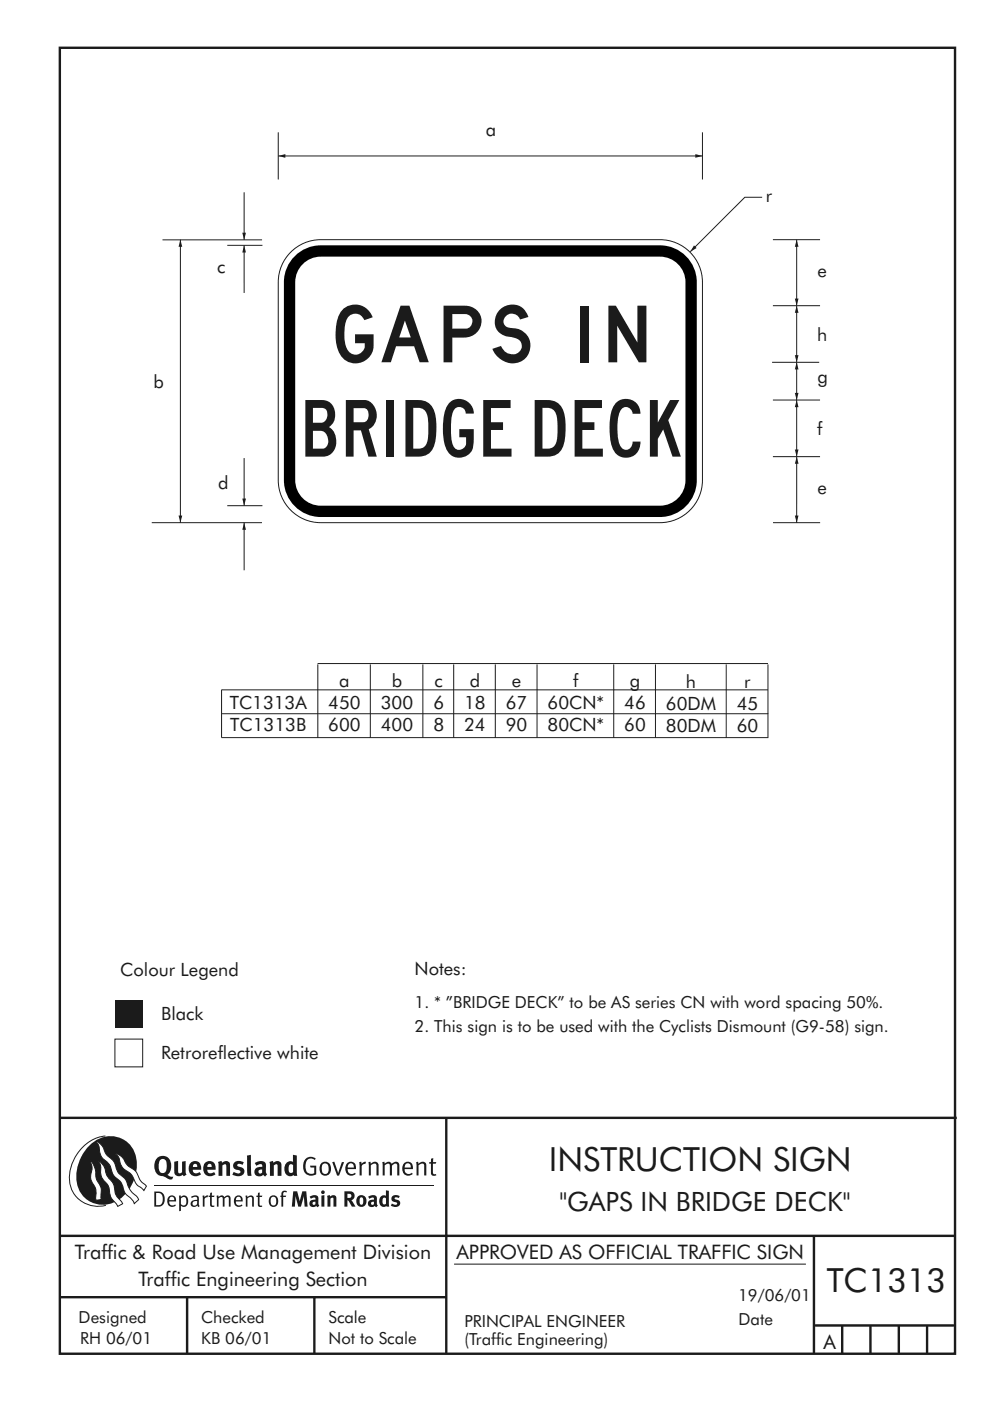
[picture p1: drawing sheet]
<svg xmlns="http://www.w3.org/2000/svg" width="210mm" height="297mm" viewBox="0 0 210 297" stroke-linecap="round" stroke-linejoin="round" font-family="sans-serif">
<g fill="#1f1a17">
<path d="M64.9 245.6a1.61 1.61 0 0 1 2.1 .1l-.2 .2a1.17 1.17 0 0 0-1.4-.1 1.17 1.17 0 0 0-.6 1.2 1.42 1.42 0 0 0 1.2 1.9l.7-.2v-1.2h-.8l-.1-.4h1.3v1.9a1.82 1.82 0 0 1-2.2-.1 1.82 1.82 0 0 1-.6-2.1l.2-.7z" fill-rule="evenodd"/>
<path d="M68.2 246.6a1.77 1.77 0 0 0 .4 2.6 1.39 1.39 0 0 0 1.4-.5 1.39 1.39 0 0 0 .2-1.5 1.19 1.19 0 0 0-2-.6zM68.5 246.8a.83 .83 0 0 1 1 .1 .83 .83 0 0 1 .2 1 .75 .75 0 0 1-.6 1 .75 .75 0 0 1-.8-.8v-.9z" fill-rule="evenodd"/>
<path d="M70.5 246.4l.4-.1 .8 2.4 .8-2.3h.5l-1.1 2.8h-.4z" fill-rule="evenodd"/>
<path d="M73.6 246.7a1.74 1.74 0 0 0 .5 2.5h.9l.5-.3-.2-.3a.89 .89 0 0 1-1.1 .2 .89 .89 0 0 1-.4-.9h1.7a1.15 1.15 0 0 0-.4-1.4 1.15 1.15 0 0 0-1.5 .2zM74 246.9a.67 .67 0 0 1 .8-.1 .67 .67 0 0 1 .3 .7h-1.3z" fill-rule="evenodd"/>
<path d="M76.2 246.4l.4-.1 .1 .5 .5-.4 .5-.1-.2 .5a.61 .61 0 0 0-.8 .6v1.8h-.4z" fill-rule="evenodd"/>
<path d="M78.1 246.4l.5-.1 .1 .5a.89 .89 0 0 1 .9-.5 .89 .89 0 0 1 .7 .8v2.1h-.4v-2.1l-.1-.3-.3-.1-.8 .4v2.1h-.4z" fill-rule="evenodd"/>
<path d="M81.1 246.4l.4-.1 .1 .4a.83 .83 0 0 1 .8-.4 .83 .83 0 0 1 .7 .5 .86 .86 0 0 1 .9-.5 .86 .86 0 0 1 .7 .8v2.1h-.4l-.1-2.3a.5 .5 0 0 0-.8 0l-.2 .2v2.1h-.5v-2.2l-.4-.3-.7 .4v2.1h-.4z" fill-rule="evenodd"/>
<path d="M85.7 246.7a1.74 1.74 0 0 0 .5 2.5h.9l.5-.3-.2-.3a.89 .89 0 0 1-1.1 .2 .89 .89 0 0 1-.4-.9h1.7a1.15 1.15 0 0 0-.5-1.4 1.15 1.15 0 0 0-1.4 .2zM86 246.9a.67 .67 0 0 1 .9-.1 .67 .67 0 0 1 .3 .7h-1.3z" fill-rule="evenodd"/>
<path d="M88.3 246.4l.4-.1 .1 .5a.89 .89 0 0 1 .9-.5 .89 .89 0 0 1 .7 .8v2.1h-.4v-2.1l-.1-.3-.3-.1-.8 .4v2.1h-.4z" fill-rule="evenodd"/>
<path d="M91.5 245.7l.4-.2v.9h.7l-.2 .3h-.5v2.1l.1 .1h.5l.1 .3a.71 .71 0 0 1-1.2-.5v-2h-.3v-.3h.3z" fill-rule="evenodd"/>
<path d="M37 246.3l.8-.2v2a.46 .46 0 0 0 .2 .7 .46 .46 0 0 0 .6-.3v-2.2l.8-.1v2.3l.2 .6-.6 .3-.2-.3a1.03 1.03 0 0 1-1.2 .2 1.03 1.03 0 0 1-.6-1z" fill-rule="evenodd"/>
<path d="M40.4 246.6a1.64 1.64 0 0 0 0 2.3 1.64 1.64 0 0 0 2.3 .1l-.4-.5a.78 .78 0 0 1-.9 .3 .78 .78 0 0 1-.5-.8h1.8a1.37 1.37 0 0 0-.6-1.6 1.37 1.37 0 0 0-1.7 .2zM41 246.9a.48 .48 0 0 1 .7-.1 .48 .48 0 0 1 .2 .6h-1z" fill-rule="evenodd"/>
<path d="M43.5 246.6a1.65 1.65 0 0 0-.2 2 1.65 1.65 0 0 0 1.9 .7l.5-.3-.3-.5a.78 .78 0 0 1-.9 .3 .78 .78 0 0 1-.5-.8h1.8a1.37 1.37 0 0 0-.6-1.6 1.37 1.37 0 0 0-1.7 .2zM44.1 246.9a.48 .48 0 0 1 .6-.1 .48 .48 0 0 1 .2 .6h-.9z" fill-rule="evenodd"/>
<path d="M46.3 246.4l.7-.3 .1 .4a.95 .95 0 0 1 1-.3 .95 .95 0 0 1 .7 .9v2.2h-.8v-2.3l-.3-.2-.5 .3v2.2h-.8z" fill-rule="evenodd"/>
<path d="M49.7 246.5a1.73 1.73 0 0 1 2-.1l-.2 .6-.6-.2a.42 .42 0 0 0-.6 .3l.2 .2a1.23 1.23 0 0 1 1.4 1 1.47 1.47 0 0 1-2.3 .9l-.3-.1 .3-.6 .7 .3a.47 .47 0 0 0 .7-.3 .87 .87 0 0 0-1-.6l-.4-.2-.1-.4z" fill-rule="evenodd"/>
<path d="M54.1 246.6l.3 .6 .3-.2a.62 .62 0 0 1 .9 0v.4a1.21 1.21 0 0 0-1.3 .3 1.21 1.21 0 0 0-.2 1.4 1.19 1.19 0 0 0 1.7 0l.5 .3 .4-.4-.3-.4v-1.3a.96 .96 0 0 0-1.3-1.1zM55 248.1l.6-.1v.6a.43 .43 0 0 1-.6 .1 .43 .43 0 0 1 0-.6z" fill-rule="evenodd"/>
<path d="M57.2 246.4l.7-.3 .1 .4a.95 .95 0 0 1 1-.3 .95 .95 0 0 1 .7 .9v2.2h-.8v-2.3l-.3-.2-.5 .3v2.2h-.8z" fill-rule="evenodd"/>
<path d="M62.2 244.8v1.6a1.29 1.29 0 0 0-1.4 .1 1.29 1.29 0 0 0-.5 1.3 1.24 1.24 0 0 0 .5 1.4 1.24 1.24 0 0 0 1.5-.1l.1 .2h.7l-.1-4.3zM61.5 246.9h.4l.3 .1v1.5l-.3 .2a.48 .48 0 0 1-.6-.5 1.52 1.52 0 0 1 .2-1.3z" fill-rule="evenodd"/>
<path d="M52.4 245l.8-.2 .2 4.5h-.8l-.1-.2z" fill-rule="evenodd"/>
</g>
<path d="M22.4 240.9a9 9 0 0 0-7.4 10.8 6.2 6.2 0 0 0 7.5 3.9M32.7 251.4h59.4" fill="none" stroke="#1f1a17" stroke-width=".21"/>
<path d="M19.1 242.7a5.7 5.7 0 0 1 6.5-1.4 5.7 5.7 0 0 1 3.4 5.7 8.6 8.6 0 0 1-6.2 8.4 5.7 5.7 0 0 1-6.5-7.1 9.9 9.9 0 0 1 2.8-5.6z" fill-rule="evenodd" fill="#1f1a17"/>
<path d="M24.4 244.6a3.1 3.1 0 0 1 2.3 2.1l.8 .8a3.2 3.2 0 0 1 2 2.3l.4 .7 1.2 1-.6 .9-.2-.3a3.5 3.5 0 0 1-1.9-2 3.8 3.8 0 0 0-2.1-2.2 3.5 3.5 0 0 1-1-2.3zM20.4 242a3.4 3.4 0 0 1 1.9 2.4l.7 .9a3.3 3.3 0 0 1 1.7 2.5 4.4 4.4 0 0 0 1.7 2l.3 .3a6.1 6.1 0 0 0 2.5 3.7l.2 .5-.9 .9a6.1 6.1 0 0 0-1.9-2.2l-.4-.7a3.6 3.6 0 0 0-1.9-2.8l-.6-1.1a3.6 3.6 0 0 0-1.9-2.8 3.7 3.7 0 0 1-.8-2.4zM21 246.2a3.4 3.4 0 0 1 1.5 2.7l.6 .9a3.8 3.8 0 0 1 1.4 3.1l.3 .8 1.2 1.5-1 .6-.5-.8a3.2 3.2 0 0 1-1.3-2.8 4.3 4.3 0 0 0-1.4-2.2 4.7 4.7 0 0 1-.5-2.9zM19.2 246.1a5.1 5.1 0 0 1 1.2 3.7l.3 .7a3.1 3.1 0 0 1 .7 3l.1 .8-1.1 .2-.1-.8a3.5 3.5 0 0 0-.9-3.2 3.6 3.6 0 0 1 .1-2.6z" fill-rule="evenodd" fill="#fff" stroke="#1f1a17" stroke-width=".21"/>
<g fill="#1f1a17">
<path d="M33.4 245.5a2.51 2.51 0 0 0 .4 3.7l.8 .2a2.78 2.78 0 0 0 2 .6l.2-.5h-.6l-.7-.4a2.56 2.56 0 0 0 0-3.8 1.83 1.83 0 0 0-2.1 .2zM34 245.9a.87 .87 0 0 1 1 0 .87 .87 0 0 1 .4 .9v.4a1.17 1.17 0 0 1-.9 1.5h-.3a2.38 2.38 0 0 1-.2-2.8z" fill-rule="evenodd"/>
<path d="M33.1 252.9v2.6a1.12 1.12 0 0 0 1.2-.3 1.12 1.12 0 0 0 .2-1.1l-.1-.6-.3-.4zM32.7 252.6h1.1a1.67 1.67 0 0 1 1.2 1.7 1.67 1.67 0 0 1-1.3 1.5h-1zM36.1 253.9l-.2 .6h1.1a.55 .55 0 0 0-.3-.7 .55 .55 0 0 0-.6 .1zM35.8 253.8a.95 .95 0 0 1 1.2-.2 .95 .95 0 0 1 .4 1.1h-1.5a.72 .72 0 0 0 .4 .8 .72 .72 0 0 0 .9-.1l.1 .2a1.15 1.15 0 0 1-1.5 0 1.15 1.15 0 0 1-.2-1.5zM38.4 254.1v1.2a.7 .7 0 0 0 .9 .1 .7 .7 0 0 0 .2-.9 .61 .61 0 0 0-.4-.7 .61 .61 0 0 0-.7 .3zM38 253.5l.3-.1 .1 .4a.95 .95 0 0 1 1.2-.1 .95 .95 0 0 1 .3 1.1 .92 .92 0 0 1-.5 1 .92 .92 0 0 1-1-.2v1.1l-.4 .1zM40.9 254.9a.5 .5 0 0 0 .2 .7 .5 .5 0 0 0 .7-.3v-.7zM40.5 253.8a1 1 0 0 1 1.7 .2v1.4l.2 .3-.2 .2-.3-.3a.78 .78 0 0 1-1.4-.1 .78 .78 0 0 1 .8-1.1h.5a.58 .58 0 0 0-.3-.7 .58 .58 0 0 0-.7 .3zM43 253.5l.3-.1 .1 .4 .3-.3h.5l-.2 .3a.52 .52 0 0 0-.6 .6v1.4h-.4zM44.6 252.9l.4-.1-.1 .7h.6l-.1 .3h-.5v1.5a.35 .35 0 0 0 .6 .3v.2a.57 .57 0 0 1-.6 .1 .57 .57 0 0 1-.3-.5v-1.6h-.3v-.3h.3zM45.9 253.5l.4-.1 .1 .4 .2-.2a.64 .64 0 0 1 1 .2 .7 .7 0 0 1 .8-.4 .7 .7 0 0 1 .5 .7v1.7h-.4v-1.7l-.2-.3-.7 .3v1.7h-.3v-1.6a.38 .38 0 0 0-.3-.5 .38 .38 0 0 0-.5 .3l-.1 .1v1.7h-.4zM50.2 253.9l-.2 .6h1.1a.55 .55 0 0 0-.2-.7 .55 .55 0 0 0-.7 .1zM49.9 253.8a.95 .95 0 0 1 1.2-.2 .95 .95 0 0 1 .4 1.1h-1.5a.72 .72 0 0 0 .4 .8 .72 .72 0 0 0 .9-.1l.1 .2a1.15 1.15 0 0 1-1.5 0 1.15 1.15 0 0 1-.2-1.5zM52.1 253.5l.3-.1 .1 .4a.72 .72 0 0 1 .8-.4 .72 .72 0 0 1 .6 .7v1.7h-.4v-1.5a.45 .45 0 0 0-.3-.6 .45 .45 0 0 0-.5 .3l-.2 .1v1.7h-.3zM54.7 252.9l.4-.1v.7h.6l-.1 .3h-.5v1.5a.35 .35 0 0 0 .5 .3v.2a.57 .57 0 0 1-.6 .1 .57 .57 0 0 1-.3-.5v-1.6h-.3v-.3h.3zM57.6 253.9l-.2 .7a.65 .65 0 0 0 .3 .9 .65 .65 0 0 0 .8-.3l.1-.1a.93 .93 0 0 0-.7-1.4zM57.3 253.8a1.12 1.12 0 0 1 1.4 0 1.12 1.12 0 0 1 .2 1.4 1.01 1.01 0 0 1-1.2 .7 1.01 1.01 0 0 1-.7-1.2zM59.9 252.6l.5-.2 .5 .2-.2 .2-.3-.1-.3 .2v.6h.6l-.1 .3h-.5v2h-.4v-2h-.2v-.3h.2zM62.2 252.6l-.3 3.2h.7l.1-2.2 .6 2.2h.5l.7-2.2 .1 2.2h.7l-.3-3.2h-.9l-.5 2.1-.5-2.1zM65.7 253.7l.3 .5a.51 .51 0 0 1 .5-.3 .51 .51 0 0 1 .4 .4v.1a.88 .88 0 0 0-1.1 .3 .88 .88 0 0 0 .2 1.1 .9 .9 0 0 0 1.1-.1l.3 .3 .4-.4-.3-.3v-1.1a.87 .87 0 0 0-.4-.8 .87 .87 0 0 0-1 .1zM66.4 254.9l.5-.1v.5l-.1 .1h-.3l-.2-.1zM68.2 253.5v2.3h.6v-2.4zM68.1 252.8a.4 .4 0 0 0 .8 0 .4 .4 0 0 0-.8 0zM69.4 253.5l.1 2.3h.6v-1.7a.33 .33 0 0 1 .4-.2 .33 .33 0 0 1 .2 .4v1.5h.7v-1.7a.75 .75 0 0 0-.6-.7 .75 .75 0 0 0-.8 .3v-.3zM73.1 252.6v3.2h.6v-1.3l.3 .2 .7 1.1h.7l-.9-1.4a.94 .94 0 0 0 .7-1 .94 .94 0 0 0-.9-.8zM73.7 253.1a.51 .51 0 0 1 .7 .1 .51 .51 0 0 1-.1 .8h-.6zM75.9 253.7a1.19 1.19 0 0 0-.1 1.8 1.19 1.19 0 0 0 1.7-.1 1.19 1.19 0 0 0 0-1.6 1.19 1.19 0 0 0-1.6-.1zM76.5 253.9h.2a.99 .99 0 0 1 0 1.5 1.06 1.06 0 0 1-.2-1.5zM78.1 253.7l.3 .5a.51 .51 0 0 1 .5-.3 .51 .51 0 0 1 .4 .4v.1a.88 .88 0 0 0-1.1 .3 .88 .88 0 0 0 .2 1.1 .9 .9 0 0 0 1.1-.1l.3 .3 .4-.4-.2-.3v-1.1a.87 .87 0 0 0-.5-.8 .87 .87 0 0 0-1 .1zM78.9 254.9l.4-.1v.5l-.1 .1h-.3l-.2-.1zM81.9 252.4v1.2a1.2 1.2 0 0 0-1.4 .5 1.2 1.2 0 0 0 .2 1.5l.5 .3 .8-.2v.1h.6l-.1-3.3zM81.4 254l.5 .1-.1 1.2a.46 .46 0 0 1-.5 0 .46 .46 0 0 1-.2-.6zM83.3 253.6a.79 .79 0 0 0-.2 1 .79 .79 0 0 0 1 .3 .33 .33 0 0 1 0 .5 .33 .33 0 0 1-.5 0l-.5-.2-.2 .4a1.15 1.15 0 0 0 1.2 .3 1.15 1.15 0 0 0 .8-1 1.49 1.49 0 0 0-1.2-.7 .4 .4 0 0 1 .3-.4 .4 .4 0 0 1 .4 .1l.2 .1 .2-.4a1.47 1.47 0 0 0-1.5 0z" fill-rule="evenodd"/>
</g>
<g fill="none" stroke="#1f1a17" stroke-width=".51">
<path d="M12.7 10.1h189.9v276.9h-189.9zM12.7 237h190.3M94.7 236.9v50.1M12.7 262h190M12.7 275h82M39.7 275v12M66.7 275v12M172.7 262v25M172.7 281h30M178.7 281v6M184.7 281v6M190.7 281v6"/>
<path d="M196.7 281v6"/>
</g>
<path d="M96.3 268h74.7" fill="none" stroke="#1f1a17" stroke-width=".21"/>
<path d="M24.4 212.1h5.9v5.8h-5.9z" fill="#1f1a17"/>
<g fill="#fff" stroke="#1f1a17" stroke-width=".21">
<path d="M24.4 220.3h5.9v5.9h-5.9z" fill-rule="evenodd"/>
<path d="M61.7 53.5a9 9 0 0 1 6.3-2.7h72a9 9 0 0 1 9 9v42a9 9 0 0 1-9 9h-72a9 9 0 0 1-9-9v-42a9 9 0 0 1 2.7-6.3z" fill-rule="evenodd"/>
</g>
<path d="M62.5 54.3a7.8 7.8 0 0 1 5.5-2.3h72a7.8 7.8 0 0 1 7.8 7.8v42a7.8 7.8 0 0 1-7.8 7.8h-72a7.8 7.8 0 0 1-7.8-7.8v-42a7.8 7.8 0 0 1 2.3-5.5z" fill-rule="evenodd" fill="#000"/>
<path d="M64.2 56a5.4 5.4 0 0 1 3.8-1.6h72a5.4 5.4 0 0 1 5.4 5.4v42a5.4 5.4 0 0 1-5.4 5.4h-72a5.4 5.4 0 0 1-5.4-5.4v-42a5.4 5.4 0 0 1 1.6-3.8z" fill-rule="evenodd" fill="#fff"/>
<path d="M169 96.8v14" fill="none" stroke="#1f1a17" stroke-width=".21"/>
<g fill="#1f1a17">
<path d="M169 96.8l.4 1.5h-.8l.4-1.5 .4 1.5z" fill-rule="evenodd"/>
<path d="M168.6 109.3h.8l-.4 1.5 .4-1.5-.4 1.5z" fill-rule="evenodd"/>
</g>
<path d="M169 84.8v12" fill="none" stroke="#1f1a17" stroke-width=".21"/>
<g fill="#1f1a17">
<path d="M169 84.8l.4 1.5h-.8l.4-1.5 .4 1.5z" fill-rule="evenodd"/>
<path d="M168.6 95.3h.8l-.4 1.5 .4-1.5-.4 1.5z" fill-rule="evenodd"/>
</g>
<path d="M169 76.8v8" fill="none" stroke="#1f1a17" stroke-width=".21"/>
<g fill="#1f1a17">
<path d="M169 76.8l.4 1.5h-.8l.4-1.5 .4 1.5z" fill-rule="evenodd"/>
<path d="M168.6 83.3h.8l-.4 1.5 .4-1.5-.4 1.5z" fill-rule="evenodd"/>
</g>
<path d="M169 64.8v12" fill="none" stroke="#1f1a17" stroke-width=".21"/>
<g fill="#1f1a17">
<path d="M169 64.8l.4 1.5h-.8l.4-1.5 .4 1.5z" fill-rule="evenodd"/>
<path d="M168.6 75.3h.8l-.4 1.5 .4-1.5-.4 1.5z" fill-rule="evenodd"/>
</g>
<path d="M169 50.8v14" fill="none" stroke="#1f1a17" stroke-width=".21"/>
<g fill="#1f1a17">
<path d="M169 50.8l.4 1.5h-.8l.4-1.5 .4 1.5z" fill-rule="evenodd"/>
<path d="M168.6 63.3h.8l-.4 1.5 .4-1.5-.4 1.5z" fill-rule="evenodd"/>
</g>
<path d="M161.7 41.8h-3.7l-11.5 11.6" fill="none" stroke="#1f1a17" stroke-width=".21"/>
<path d="M147.2 52l.6 .6-1.3 .8z" fill-rule="evenodd" fill="#1f1a17"/>
<path d="M59 33.1h90" fill="none" stroke="#1f1a17" stroke-width=".21"/>
<g fill="#1f1a17">
<path d="M59 33.1l1.5-.4v.8l-1.5-.4 1.5-.4z" fill-rule="evenodd"/>
<path d="M147.5 32.7l1.5 .4-1.5 .4v-.8l1.5 .4z" fill-rule="evenodd"/>
</g>
<path d="M59 28.1v10M149 28.1v10M164 50.8h10M163.8 76.8h10M164 64.8h10M164 96.8h10M164 84.8h10M51.8 110.8v10.1M164 110.8h10" fill="none" stroke="#1f1a17" stroke-width=".21"/>
<path d="M51.8 110.8l.4 1.5h-.8l.4-1.5 .4 1.5z" fill-rule="evenodd" fill="#1f1a17"/>
<path d="M51.8 52v10.1" fill="none" stroke="#1f1a17" stroke-width=".21"/>
<path d="M51.8 52l.4 1.5h-.8l.4-1.5 .4 1.5z" fill-rule="evenodd" fill="#1f1a17"/>
<path d="M51.8 97.1v10.1" fill="none" stroke="#1f1a17" stroke-width=".21"/>
<path d="M51.4 105.7h.8l-.4 1.5 .4-1.5-.4 1.5z" fill-rule="evenodd" fill="#1f1a17"/>
<path d="M51.8 40.8v10.1" fill="none" stroke="#1f1a17" stroke-width=".21"/>
<path d="M51.4 49.3h.8l-.4 1.6 .4-1.6-.4 1.6z" fill-rule="evenodd" fill="#1f1a17"/>
<path d="M38.3 50.8v60" fill="none" stroke="#1f1a17" stroke-width=".21"/>
<g fill="#1f1a17">
<path d="M38.3 50.8l.4 1.5h-.8l.4-1.5 .4 1.5z" fill-rule="evenodd"/>
<path d="M37.9 109.3h.8l-.4 1.5 .4-1.5-.4 1.5z" fill-rule="evenodd"/>
</g>
<g fill="none" stroke="#1f1a17" stroke-width=".21">
<path d="M34.5 50.9h21.1M48.2 52h7.5M32.2 110.8h23.4M48.2 107.2h7.5M47 151.3h116M67.4 140.7h95.5M67.4 140.9v15.5M78.6 140.9v15.5M89.7 140.9v15.5M96.3 140.9v15.5M105.1 140.9v15.5M113.9 140.9v15.5"/>
<path d="M130.2 140.9v15.5M139.1 140.9v15.5M154.1 140.9v15.5M162.9 146.3h-115.9v10.1h116M162.9 140.9v15.5"/>
</g>
<g font-size="12" fill="#1f1a17">
<text x="71.2" y="76.8">GAPS IN</text>
<text x="64.8" y="96.8">BRIDGE DECK</text>
</g>
<g font-size="7.1" fill="#1f1a17">
<text x="116.4" y="248.3">INSTRUCTION SIGN</text>
<text x="175.4" y="274">TC1313</text>
</g>
<text font-size="5.6" fill="#1f1a17" x="118.7" y="256.7">&quot;GAPS IN BRIDGE DECK&quot;</text>
<g font-size="4.2" fill="#1f1a17">
<text x="15.9" y="267">Traffic &amp; Road Use Management Division</text>
<text x="96.8" y="267">APPROVED AS OFFICIAL TRAFFIC SIGN</text>
<text x="29.4" y="272.6">Traffic Engineering Section</text>
<text x="174.7" y="286">A</text>
</g>
<g font-size="3.9" fill="#1f1a17">
<text x="103.1" y="28.9">a</text>
<text x="162.5" y="42.7">r</text>
<text x="46.1" y="57.9">c</text>
<text x="173.4" y="58.7">e</text>
<text x="173.4" y="72.3">h</text>
<text x="32.5" y="82.2">b</text>
<text x="173.4" y="81.3">g</text>
<text x="173.4" y="92.3">f</text>
<text x="46.3" y="103.6">d</text>
<text x="173.4" y="104.7">e</text>
<text x="72" y="145.7">a</text>
<text x="83.1" y="145.6">b</text>
<text x="92.2" y="145.7">c</text>
<text x="99.7" y="145.6">d</text>
<text x="108.6" y="145.7">e</text>
<text x="121.6" y="145.6">f</text>
<text x="133.6" y="145.7">g</text>
<text x="145.5" y="145.8">h</text>
<text x="157.9" y="145.9">r</text>
<text x="48.7" y="150.3">TC1313A</text>
<text x="48.9" y="154.9">TC1313B</text>
<text x="69.7" y="150.4">450</text>
<text x="69.7" y="155">600</text>
<text x="80.8" y="150.3">300</text>
<text x="80.8" y="154.9">400</text>
<text x="91.9" y="150.4">6</text>
<text x="91.9" y="155">8</text>
<text x="98.5" y="150.3">18</text>
<text x="98.5" y="154.9">24</text>
<text x="107.3" y="150.4">67</text>
<text x="107.3" y="155">90</text>
<text x="116.2" y="150.3">60CN*</text>
<text x="116.2" y="154.9">80CN*</text>
<text x="132.4" y="150.4">46</text>
<text x="132.4" y="155">60</text>
<text x="141.3" y="150.5">60DM</text>
<text x="141.3" y="155.1">80DM</text>
<text x="156.3" y="150.5">45</text>
<text x="156.3" y="155.2">60</text>
<text x="25.5" y="206.9">Colour Legend</text>
<text x="88" y="206.8">Notes:</text>
<text x="34.2" y="216.2">Black</text>
<text x="34.2" y="224.5">Retroreflective white</text>
</g>
<g font-size="3.5" fill="#1f1a17">
<text x="88" y="213.7">1. * ”BRIDGE DECK” to be AS series CN with word spacing 50%.</text>
<text x="88" y="218.8">2. This sign is to be used with the Cyclists Dismount (G9-58) sign.</text>
<text x="156.6" y="275.9">19/06/01</text>
<text x="16.7" y="280.5">Designed</text>
<text x="42.7" y="280.5">Checked</text>
<text x="69.7" y="280.5">Scale</text>
<text x="98.5" y="281.4">PRINCIPAL ENGINEER</text>
<text x="156.7" y="281">Date</text>
<text x="17" y="284.9">RH 06/01</text>
<text x="42.7" y="284.9">KB 06/01</text>
<text x="69.7" y="285">Not to Scale</text>
<text x="98.5" y="285.1">(Traffic Engineering)</text>
</g>
</svg>
